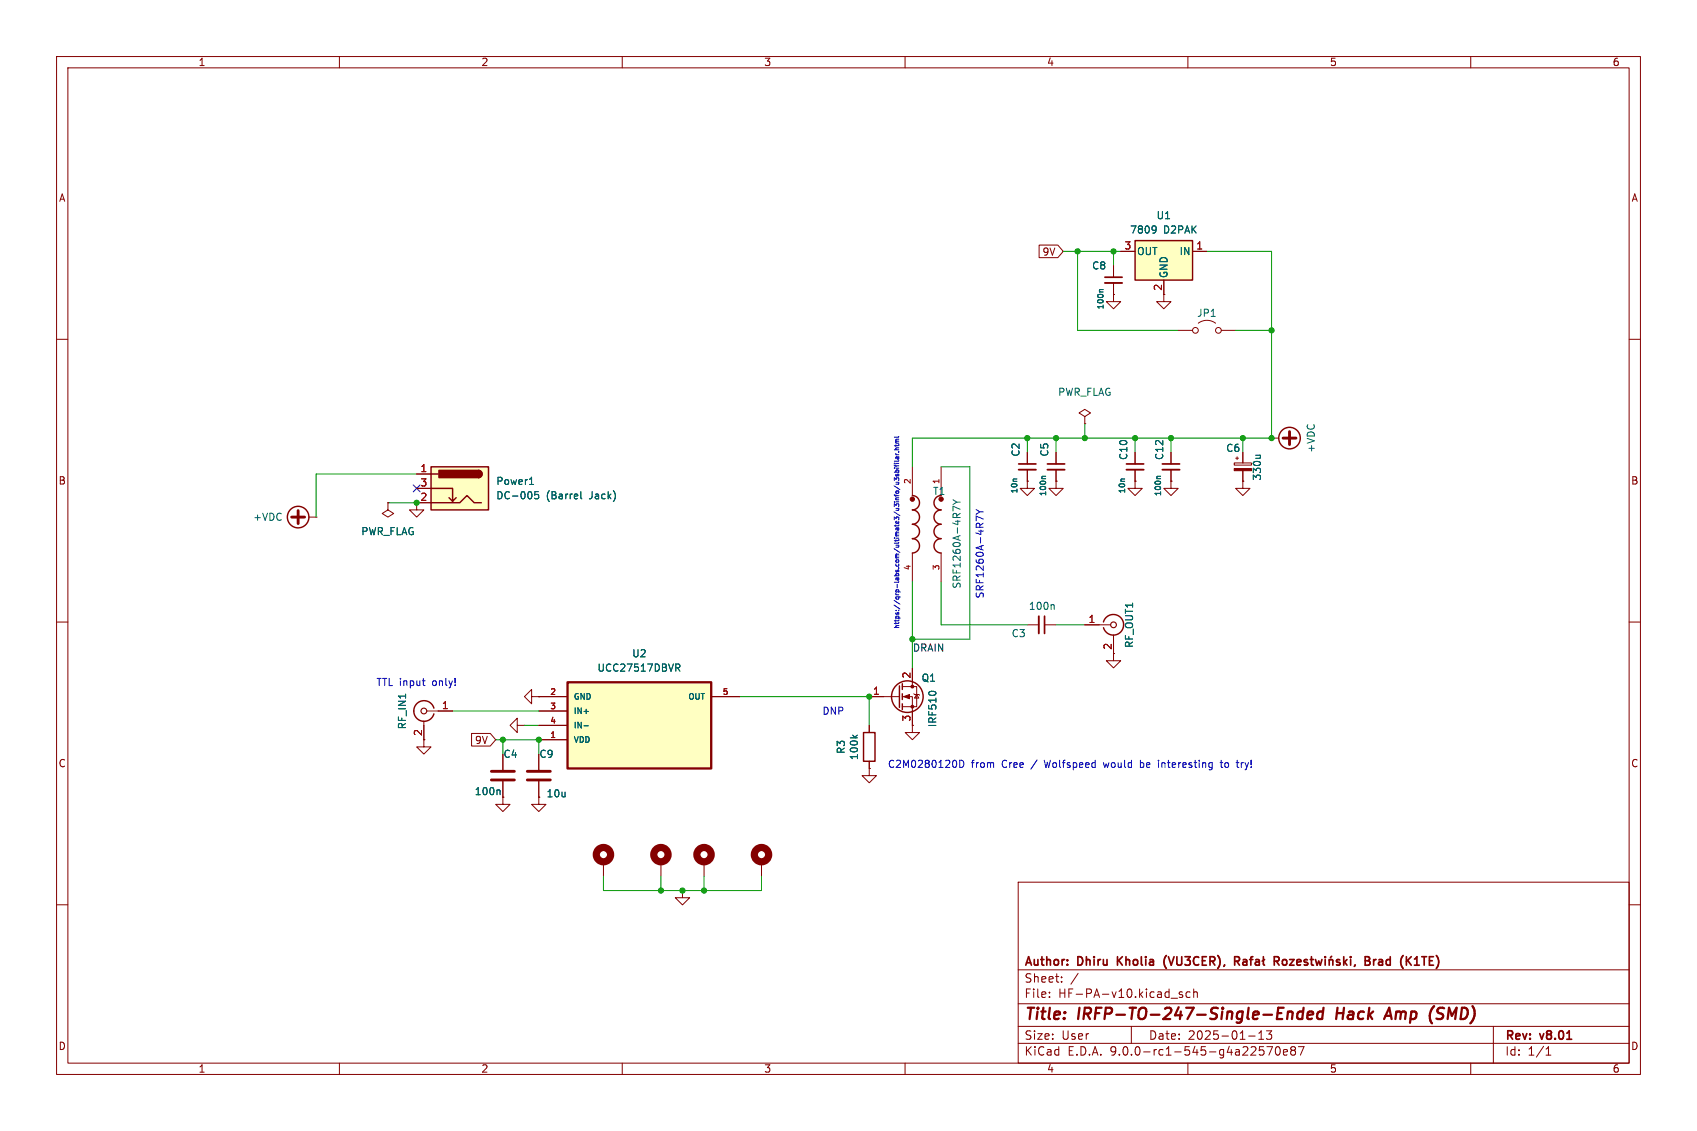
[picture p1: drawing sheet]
<svg xmlns="http://www.w3.org/2000/svg" width="300mm" height="200mm" viewBox="0 0 300 200" stroke-linecap="round" stroke-linejoin="round" font-family="sans-serif">
<g fill="none" stroke="#840000" stroke-width=".18">
<path d="M10 10h280v180h-280zM12 12h276v176h-276zM60 10v2M110 10v2M160 10v2M210 10v2M260 10v2M10 60h2M288 60h2M161.3 82.6v5M161.3 97.8v5.1M166.4 82.6v5"/>
<path d="M166.4 97.8v5.1M181.6 85.1v1.3h1.3l-1.3 1.2-1.3-1.2h1.3M181.6 85.1h.1M181.6 80v2M181.6 83.1v2M186.7 85.1v1.3h1.3l-1.3 1.2-1.3-1.2h1.3M186.7 85.1h.1M186.7 80v2M186.7 83.1v2M200.7 85.1v1.3h1.2l-1.2 1.2-1.3-1.2h1.3M200.7 85.1h.1M207 85.1v1.3h1.3l-1.3 1.2-1.3-1.2h1.3"/>
<path d="M207 85.1h.1M207 80v2M207 83.1v2M218.2 81.9h3v.3h-3zM218.4 81h.5M218.7 80.8v.5M219.7 85.1v1.3h1.3l-1.3 1.2-1.3-1.2h1.3M219.7 85.1h.1M219.7 80v1.9M219.7 83.2v1.9M10 110h2M161.3 118.1v3.3"/>
<path d="M181.6 110.5h2M184.7 110.5h2M191.8 110.5h4.5M196.8 112.3v4.5h-1.2l1.2 1.3 1.3-1.3h-1.3M288 110h2M74.9 127.5v3.3M75.4 125.7h4.6M91.4 128.3v-1.3l-1.2 1.3 1.2 1.2v-1.2h1.3M92.7 128.3h.1M153.7 135.9v1.3h1.2l-1.2 1.2-1.3-1.2h1.3M153.7 135.9h.1M153.7 128.3v1.2"/>
<path d="M153.7 134.6v1.3M153.7 123.2h5.3M159.5 121.4h2.6v3.6h-2.6M159.5 123.2h1.8v5.1M161.3 128.3v1.2h1.3l-1.3 1.3-1.3-1.3h1.3M161.3 128.3h.1M161.5 122.7l.2 .1h.7l.2 .1M162.1 122.8l.3 .6h-.7zM106.7 152.4v2.5M116.8 152.4v2.5M120.6 157.5v1.3h1.3l-1.3 1.2-1.2-1.2h1.2M120.6 157.5h.1"/>
<path d="M124.5 152.4v2.5M134.6 152.4v2.5M180 156h108v32h-108zM10 160h2M180 177.5h108M180 171.5h108M185.5 176.2v.2M185.5 175.5v.1M187.7 173.5v.2M187.7 172.8v.1M190.6 172.1l-1.3 1.9M207 176.5h1.2"/>
<path d="M209 175.5l-.3-.1-.2 .2v.2l.5 .2v.3h-.5M210.4 175.5l-.4-.1-.3 .3v.4l.1 .2h.6M211 175.5l.2-.1 .4 .1 .1 .9M211 174.9v1.5M288 160h2M60 188v2M110 188v2M160 188v2M180 184.5h108M180 181.5h108M200 181.5v3M210 188v2"/>
<path d="M220.7 183.2h1.2M222.5 183.8h.9M222.5 182.7l.5-.4v1.5M222.7 185.1h.7M222.8 185.7h.4l.3 .2-.2 .6-.5 .1M224 185.1h1l-.7 1.5M224.8 182.3l-.5 .6 .4 .1v.6l-.2 .2h-.4l-.2-.2M225.6 185.2l.2-.1a.81 .81 0 0 1 .6 .6 .81 .81 0 0 1-.3 .8l-.1 .1a.81 .81 0 0 1-.4-1.4zM226.9 186.1l.7-.2-.1-.2-.4-.1-.2 .2 .1 .7h.5M228.5 185.7l-.3-.3 .3-.3 .4 .1 .1 .2-.3 .3M228.5 185.7l-.3 .3v.4l.3 .2 .4-.1 .1-.2v-.4l-.3-.2M228.5 185.7h.2"/>
<path d="M229.5 185.1h1l-.6 1.5M260 188v2M264 181.5v6.5M273.3 186.6h.9M273.3 185.5l.4-.4v1.5"/>
</g>
<g fill="none" stroke="#840000" stroke-width=".4">
<path d="M227.7 179.1a.49 .49 0 0 1 .8 .1l-.1 1M227.7 178.9l-.2 1.3M230.4 179a.66 .66 0 0 0-1 .3l-.1 .5 .2 .3 .1 .1 .6-.1M230.5 178.2l-.3 2M231.1 179.5l1-.2v-.3l-.2-.1-.6 .1-.2 .9 .2 .3 .6-.1M233.9 179a.66 .66 0 0 0-1 .3l-.1 .5 .2 .3 .2 .1 .5-.1M234 178.2l-.3 2M236.5 178.2l-.3 2M244.9 179.6h1M253.5 177.9l-.1 .1M254.5 178.2l-.2 .1a.46 .46 0 0 0-.2 .5 .46 .46 0 0 0 .3 .4M244.7 180.2l.9-2 .4 2"/>
<path d="M253.9 180.1l.8 .1"/>
</g>
<g fill="none" stroke="#840000" stroke-width=".3">
<path d="M180.1 82h3M185.2 82h3M205.5 82h3M184.7 109v3M197.6 169.2v1.5M198.4 169.2l-.8 .8M206.2 169a1.72 1.72 0 0 0 0 2.3M218.3 170l.7-.1 .1-.2v-.4l-.3-.1h-.5v1.5M218.6 170l.5 .7M219.8 169.8h.5l.1 .9M220.4 170l-.5 .1a.29 .29 0 0 0-.2 .3 .29 .29 0 0 0 .2 .3l.5-.1M220.9 169.7h.6"/>
<path d="M221.5 169.2l-.4 .2v1.3M222 169.8h.6v.9M222.6 170l-.5 .1a.29 .29 0 0 0-.2 .3 .29 .29 0 0 0 .2 .3l.5-.1M223.3 169.2v1.3l.3 .2M223.6 169.7l-.5 .3M225.3 170l.7-.1 .1-.2v-.4l-.3-.1h-.5v1.5M225.6 170l.5 .7M226.8 169.8l.4-.1 .3 .3v.4l-.3 .3-.4-.1-.1-.2v-.4zM228 169.7h.8l-.8 1h.8M229.3 170.2l.7-.2-.1-.2-.4-.1-.2 .2v.7h.6M231.1 169.8l-.3-.1-.2 .2v.2l.5 .2v.3h-.5M231.6 169.7h.6"/>
<path d="M231.8 169.2v1.3l.4 .2M232.6 169.7l.2 1 .3-.7 .3 .7 .3-1M234.3 169.2v.1M234.3 169.7v1M235 169.8l.2-.1 .4 .1v.9M235 169.7v1M235.4 169.1l-.2 .2M236.8 169.8l-.3-.1-.2 .2v.2l.5 .2v.3h-.5M237.6 169.2v1.5M237.7 170.1l.4 .6M238.1 169.7l-.5 .6M238.8 169.2v.1"/>
<path d="M238.8 169.7v1M239.6 170.6l-.2 .3M241.3 169.2h.5l.3 .1v.3l-.3 .3a.4 .4 0 0 1 .4 .4 .4 .4 0 0 1-.3 .4h-.6zM241.3 169.9h.5M242.8 169.7v1M243.3 169.7l-.3 .1-.2 .2M243.9 169.7l-.1 .1M243.9 170.1a.29 .29 0 0 0-.2 .3 .29 .29 0 0 0 .2 .3M248.1 169h-.1M250.1 170.7h.8M250.1 169.6l.4-.4v1.5M251.3 169.2h.9"/>
<path d="M251.8 169.2v1.5M252.7 169.9h.5M253.4 169.2h-.7v1.5h.7M253.9 169a1.72 1.72 0 0 1 0 2.3"/>
</g>
<g fill="none" stroke="#840000" stroke-width=".25">
<path d="M161.3 87.6a1.27 1.27 0 0 1 1.3 1.3 1.27 1.27 0 0 1-1.3 1.3 1.27 1.27 0 0 1 1.3 1.2 1.27 1.27 0 0 1-1.3 1.3 1.27 1.27 0 0 1 1.3 1.3 1.27 1.27 0 0 1-1.3 1.3 1.27 1.27 0 0 1 1.3 1.2 1.27 1.27 0 0 1-1.3 1.3M166.4 87.6a1.27 1.27 0 0 0-1.3 1.3 1.27 1.27 0 0 0 1.3 1.3 1.27 1.27 0 0 0-1.3 1.2 1.27 1.27 0 0 0 1.3 1.3 1.27 1.27 0 0 0-1.3 1.3 1.27 1.27 0 0 0 1.3 1.3 1.27 1.27 0 0 0-1.3 1.2 1.27 1.27 0 0 0 1.3 1.3M195.1 110a1.82 1.82 0 0 1 2-1.3 1.82 1.82 0 0 1 1.5 1.8M198.6 110.5a1.81 1.81 0 0 1-1.5 1.8 1.81 1.81 0 0 1-2-1.3M76.7 125.2a1.81 1.81 0 0 0-2.8-.9 1.81 1.81 0 0 0 0 2.9 1.81 1.81 0 0 0 2.8-1M152.7 129.5h2v5.1h-2zM159 121.3v3.8M159.5 120.9v1M159.5 122.7v1M159.5 124.5v1"/>
<circle cx="160.4" cy="123.2" r="2.79"/>
</g>
<g fill="none" stroke="#840000" stroke-width=".2">
<circle cx="196.9" cy="110.5" r=".51"/>
<circle cx="74.9" cy="125.7" r=".51"/>
</g>
<path d="M180.1 83.1h3M185.2 83.1h3M205.5 83.1h3M183.6 109v3" fill="none" stroke="#840000" stroke-width=".33"/>
<path d="M168.5 88.4l.6 .4M169.1 88.8h.6M169.1 88.8l-.6 .4M169.7 90.1l-1.2-.6v.9M184.9 84.2h-.6l-.1 .3M205.2 84.2h-.5l-.2 .3M222 80.5h.8M222.7 80.5l.1 .2M186.2 106.9l.2 .2v.7M150.7 130l.5 .5M151.6 130l-.5 .4M164.3 122.4l.4-.2 .6 .2" fill="none" stroke="#006464" stroke-width=".18"/>
<g fill="#840000" stroke="#840000" stroke-width=".18">
<path d="M218.2 82.9h3v.3h-3z"/>
<path d="M159.8 123.2l1-.4v.8z"/>
<circle cx="166.4" cy="88.3" r=".38"/>
<circle cx="161.3" cy="88.3" r=".38"/>
<circle cx="161.3" cy="121.4" r=".25"/>
<circle cx="161.3" cy="125" r=".25"/>
</g>
<g fill="none" stroke="#840000" stroke-width="1.3">
<circle cx="106.7" cy="151.1" r="1.27"/>
<circle cx="116.8" cy="151.1" r="1.27"/>
<circle cx="124.5" cy="151.1" r="1.27"/>
<circle cx="134.6" cy="151.1" r="1.27"/>
</g>
<path d="M100.3 120.7h25.4v15.2h-25.4z" fill="#ffffc2"/>
<path d="M100.3 120.7h25.4v15.2h-25.4z" fill="none" stroke="#840000" stroke-width=".41"/>
<g fill="none" stroke="#840000" stroke-width=".18">
<path d="M208.3 58.4h2.5M211.8 57.2a2.54 2.54 0 0 1 3.1 0M215.9 58.4h2.5M191.8 73.7l1-.7-1-.6-1 .6 1 .7v1.2M191.8 74.9h.1M224.8 77.5h.1M224.8 77.5h1.3M54.6 91.4h1.3M55.9 91.4h.1M68.6 88.9v1.3l1 .6-1 .6-1-.6 1-.6M68.6 88.9h.1M200.7 80v2"/>
<path d="M200.7 83.1v2M74.9 130.8v1.3h1.3l-1.3 1.3-1.2-1.3h1.2M88.9 133.4v2.7M88.9 138.2v2.8M94 123.2v-1.3l-1.3 1.3 1.3 1.3v-1.3h1.2M95.2 123.2h.1M95.2 123.2h5.1M95.2 125.7h5.1M95.2 128.3h5.1M95.2 130.8h5.1M95.2 133.4v2.7M95.2 138.2v2.8"/>
<path d="M125.7 123.2h5.1M88.9 141v1.2h1.3l-1.3 1.3-1.3-1.3h1.3M88.9 141h.1M95.2 141v1.2h1.3l-1.3 1.3-1.2-1.3h1.2M95.2 141h.1"/>
<circle cx="211.3" cy="58.4" r=".51"/>
<circle cx="215.4" cy="58.4" r=".51"/>
</g>
<path d="M119.5 117.4h.5l.2 .3-.1 .3-.6 .1M119.8 118.1l.4 .6M88.2 139.7l.2 .2v.6M103.2 128.3h.8" fill="none" stroke="#006464" stroke-width=".18"/>
<path d="M199.1 82h3.1" fill="none" stroke="#840000" stroke-width=".3"/>
<path d="M199.1 83.1h3.1" fill="none" stroke="#840000" stroke-width=".33"/>
<path d="M226.8 77.5h2.3M228 76.3v2.3M51.6 91.4h2.2M52.7 90.3v2.3M86.9 136.4h4M86.9 137.9h4M93.2 136.4h4.1M93.2 137.9h4.1" fill="none" stroke="#840000" stroke-width=".51"/>
<g fill="none" stroke="#840000" stroke-width=".25">
<circle cx="228" cy="77.5" r="1.9"/>
<circle cx="52.7" cy="91.4" r="1.9"/>
</g>
<path d="M76.2 82.6h10.2v7.6h-10.2z" fill="#ffffc2"/>
<path d="M76.2 82.6h10.2v7.6h-10.2zM76.2 88.9h5.1l1.2-1.3 1.3 1.3h1.3M76.2 86.4h3.8v2.2l.6-.6M76.2 83.8h1.3M79.4 88l.6 .6M84.6 83.2a.64 .64 0 0 1 .6 .6 .64 .64 0 0 1-.6 .7" fill="none" stroke="#840000" stroke-width=".25"/>
<g fill="#840000" stroke="#840000" stroke-width=".25">
<path d="M84.6 83.2a.64 .64 0 0 1 .6 .6 .64 .64 0 0 1-.6 .7z"/>
<path d="M77.6 83.2h7v1.3h-7z"/>
</g>
<path d="M196.8 52.1v1.2h1.3l-1.3 1.3-1.2-1.3h1.2M196.8 52.1h.1M205.7 52.1v1.2h1.3l-1.3 1.3-1.2-1.3h1.2M73.7 83.8h2.5M73.7 86.4h2.5M76.2 88.9h-2.5v1.3h1.2l-1.2 1.2-1.3-1.2h1.3" fill="none" stroke="#840000" stroke-width=".18"/>
<path d="M93.6 85.7h.7M93.8 84.6l.2-.2v1.3M95.2 86.9h-.6l-.1 .6 .2-.1 .4 .1 .1 .2v.4l-.2 .1-.5-.1M102.7 86.9v1.1l.2 .2" fill="none" stroke="#006464" stroke-width=".18"/>
<path d="M200.7 42.5h10.1v7h-10.1z" fill="#ffffc2"/>
<path d="M200.7 42.5h10.1v7h-10.1z" fill="none" stroke="#840000" stroke-width=".25"/>
<g fill="none" stroke="#840000" stroke-width=".18">
<path d="M183.7 43.3h3.3l1 1.2-1 1.1h-3.3zM196.8 52.1h.1M196.8 47v2M196.8 50v2.1M198.1 44.5h2.6M205.7 49.5v2.6M210.8 44.5h2.6M68.6 88.9h.1M73.7 83.8h2.5M73.7 86.4h2.5M73.7 88.9h2.5M181.6 85.1h.1"/>
<path d="M181.6 80v2M181.6 83.1v2M186.7 85.1h.1M186.7 80v2M186.7 83.1v2M200.7 85.1h.1M200.7 80v2M200.7 83.1v2M207 85.1h.1M207 80v2M207 83.1v2M219.7 85.1h.1"/>
<path d="M219.7 80v1.9M219.7 83.2v1.9M161.3 118.1v2.6M191.8 110.5h2.5M196.8 113v2.6M74.9 128.3v2.5M77.5 125.7h2.5M83.4 129.7h3.3l.9 1.1-.9 1.1h-3.3zM88.9 133.4v2.7M88.9 138.2v2.8M95.2 123.2h.1M95.2 123.2h5.1"/>
<path d="M95.2 125.7h5.1M95.2 128.3h5.1M95.2 130.8h5.1M95.2 133.4v2.7M95.2 138.2v2.8M125.7 123.2h5.1M153.7 135.9h.1M153.7 128.3v1.2M153.7 134.6v1.3M153.7 123.2h2.5M161.3 128.3h.1M161.3 125.7v2.6"/>
<path d="M88.9 141h.1M95.2 141h.1"/>
</g>
<g fill="none" stroke="#006464" stroke-width=".18">
<path d="M204.1 39.9l.2 .2a1.03 1.03 0 0 1-.2 1.1M195 51.2h-.5l-.1 .3M204.4 40.5l-.3 .2M93.6 85.7h.7M93.8 84.6l.2-.2v1.3M95.2 86.9h-.6l-.1 .6 .2-.1 .4 .1 .1 .2v.4l-.2 .1-.5-.1M102.7 86.9v1.1l.2 .2M184.9 84.2h-.6l-.1 .3M205.2 84.2h-.5l-.2 .3M222 80.5h.8M222.7 80.5l.1 .2M119.5 117.4h.5l.2 .3-.1 .3-.6 .1"/>
<path d="M119.8 118.1l.4 .6M88.2 139.7l.2 .2v.6M103.2 128.3h.8M150.7 130l.5 .5M151.6 130l-.5 .4M164.3 122.4l.4-.2 .6 .2"/>
</g>
<path d="M195.3 49h3.1" fill="none" stroke="#840000" stroke-width=".3"/>
<path d="M195.3 50h3.1" fill="none" stroke="#840000" stroke-width=".33"/>
<g fill="none" stroke="#009600" stroke-width=".18">
<path d="M188 44.5h10.1M190.5 44.5v13.9h17.8M196.8 44.5v2.5M213.4 44.5h11.4v33h-63.5v5.1M218.4 58.4h6.4M181.6 77.5v2.5M186.7 77.5v2.5M191.8 74.9v2.6M200.7 77.5v2.5M207 77.5v2.5M219.7 77.5v2.5M68.6 88.9h5.1"/>
<path d="M73.7 83.8h-17.8v7.6M166.4 82.6h5v30.4h-10.1M161.3 102.9v15.2M166.4 102.9v7.6h15.2M186.7 110.5h5.1M80 125.7h15.2M87.6 130.8h7.6v2.6M88.9 130.8v2.6M92.7 128.3h2.5M130.8 123.2h22.9v5.1M106.7 154.9v2.6h27.9v-2.6M116.8 154.9v2.6"/>
<path d="M124.5 154.9v2.6"/>
</g>
<path d="M73.1 85.8l1.2 1.2M74.3 85.8l-1.2 1.2" fill="none" stroke="#000084" stroke-width=".18"/>
<g fill="none" stroke="#0000c2" stroke-width=".18">
<path d="M158.1 79.5h.8M158.4 78.6v.3M158.4 78.4h.5M158.5 78l-.1 .1v.3M158.5 78h.4M158.8 79.9h.1M158.9 78.6l-.1 .2h-.7M158.9 77.7h-.5l.1 .3M158.9 79.2h-.5v.3M158.9 77.2l-.1 .1h-.7M158.1 82.2l.1 .2h.7M158.1 83.5h.8"/>
<path d="M158.1 82.8h.1M158.1 81.9h.1M158.4 85.3h.5M158.4 80.2l.1 .2M158.4 82.2v.3M158.4 82.8h.5M158.4 81.9h.5M158.4 80.4h.5M158.4 83.9l.1 .3 .2-.3h.2v.3M158.6 80.8l.1 .4 .2-.1v-.3M158.8 85.3l.1 .3h-.5M158.8 84.5h-.3l-.1 .3-.3-.3v.5"/>
<path d="M158.8 84.5l.1 .1M158.8 83.2h-.4v.3M158.8 83.2h.1M158.9 83.2v.3M158.9 84.6l-.1 .4M158.9 80.8h-.5v.3M158.9 81.4l-.1 .2h-.7M172.6 90.1l.6 .4M173.2 90.5h.6M173.2 90.5l-.6 .4M173.8 91.8l-1.2-.6v.9M74.7 120.4h.4"/>
<path d="M74.9 121.2h.2M169.7 134.4a.64 .64 0 0 1 .7 .7 .64 .64 0 0 1-.7 .6zM195.1 134.9l.2 .8M201.6 135.7h.4M201.6 134.4v1.3M202 134.9h-.4M215.7 134.9h.5M215.9 134.4v1.1l.3 .2M219.4 134.9v.8M219.6 134.9l-.2 .2"/>
</g>
<g fill="#009600" stroke="#009600" stroke-width=".18">
<circle cx="181.6" cy="77.5" r=".46"/>
<circle cx="153.7" cy="123.2" r=".46"/>
<circle cx="116.8" cy="157.5" r=".46"/>
<circle cx="161.3" cy="113" r=".46"/>
<circle cx="124.5" cy="157.5" r=".46"/>
<circle cx="120.6" cy="157.5" r=".46"/>
<circle cx="186.7" cy="77.5" r=".46"/>
<circle cx="191.8" cy="77.5" r=".46"/>
<circle cx="200.7" cy="77.5" r=".46"/>
<circle cx="219.7" cy="77.5" r=".46"/>
<circle cx="207" cy="77.5" r=".46"/>
<circle cx="224.8" cy="77.5" r=".46"/>
<circle cx="190.5" cy="44.5" r=".46"/>
<circle cx="224.8" cy="58.4" r=".46"/>
<circle cx="196.8" cy="44.5" r=".46"/>
<circle cx="73.7" cy="88.9" r=".46"/>
<circle cx="95.2" cy="130.8" r=".46"/>
<circle cx="88.9" cy="130.8" r=".46"/>
</g>
<g font-size="2.8" fill="#840000">
<text x="181" y="180.9">Title:</text>
<text x="190.7" y="180.9">IRFP-TO-247-Single-Ended</text>
<text x="237.1" y="180.9">Hack</text>
<text x="246.6" y="180.9">Amp</text>
<text x="255.2" y="180.9">(SMD)</text>
</g>
<g font-size="2.1" fill="#840000">
<text x="181" y="174">Sheet:</text>
<text x="181" y="171.2">Author:</text>
<text x="190.6" y="171.2">Dhiru</text>
<text x="198.2" y="171.2">Kholia</text>
<text x="207" y="171.2">(VU3CER),</text>
<text x="244.4" y="171.2">Brad</text>
<text x="181" y="176.7">File:</text>
<text x="187.1" y="176.7">HF-PA-v10.kicad_sch</text>
<text x="181" y="184.1">Size:</text>
<text x="187.7" y="184.1">User</text>
<text x="203" y="184.1">Date:</text>
<text x="210" y="184.1">2025-01-13</text>
<text x="266" y="184.3">Rev:</text>
<text x="272.4" y="184.3">v8.01</text>
<text x="181" y="186.9">KiCad</text>
<text x="188.7" y="186.9">E.D.A.</text>
<text x="196.3" y="186.9">9.0.0-rc1-545-g4a22570e87</text>
<text x="266" y="186.9">Id:</text>
<text x="270.1" y="186.9">1/1</text>
</g>
<g font-size="1.8" fill="#840000">
<text x="35" y="11.9">1</text>
<text x="85" y="11.9">2</text>
<text x="135" y="11.9">3</text>
<text x="185" y="11.9">4</text>
<text x="235" y="11.9">5</text>
<text x="285" y="11.9">6</text>
<text x="10.3" y="35.9">A</text>
<text x="288.3" y="35.9">A</text>
<text x="184.2" y="45.4">9V</text>
<text x="205.5" y="51.5" transform="rotate(-90 205.5 51.5)">2</text>
<text x="10.3" y="85.9">B</text>
<text x="288.3" y="85.9">B</text>
<text x="83.9" y="131.8">9V</text>
<text x="10.3" y="135.9">C</text>
<text x="288.3" y="135.9">C</text>
<text x="10.3" y="185.9">D</text>
<text x="288.3" y="185.9">D</text>
<text x="35" y="189.9">1</text>
<text x="85" y="189.9">2</text>
<text x="135" y="189.9">3</text>
<text x="185" y="189.9">4</text>
<text x="235" y="189.9">5</text>
<text x="285" y="189.9">6</text>
</g>
<g font-size="1.8" fill="#006464">
<text x="199.7" y="41.5">7809</text>
<text x="204.4" y="39">U1</text>
<text x="205.7" y="41.5">D2PAK</text>
<text x="193" y="47.9">C8</text>
<text x="200.9" y="45.3">OUT</text>
<text x="208.4" y="45.3">IN</text>
<text x="206.6" y="49.3" transform="rotate(-90 206.6 49.3)">GND</text>
<text x="211.5" y="56.2">JP1</text>
<text x="187" y="70.2">PWR_FLAG</text>
<text x="180.4" y="80.8" transform="rotate(-90 180.4 80.8)">C2</text>
<text x="185.5" y="80.8" transform="rotate(-90 185.5 80.8)">C5</text>
<text x="199.5" y="81.4" transform="rotate(-90 199.5 81.4)">C10</text>
<text x="205.8" y="81.4" transform="rotate(-90 205.8 81.4)">C12</text>
<text x="216.7" y="80.1">C6</text>
<text x="232.6" y="80.2" transform="rotate(-90 232.6 80.2)">+VDC</text>
<text x="87.6" y="86">Power1</text>
<text x="87.6" y="88.5">DC-005</text>
<text x="96.6" y="88.5">(Barrel</text>
<text x="104.3" y="88.5">Jack)</text>
<text x="164.9" y="87.7">T1</text>
<text x="223.1" y="85.1" transform="rotate(-90 223.1 85.1)">330u</text>
<text x="44.6" y="92.3">+VDC</text>
<text x="63.8" y="94.8">PWR_FLAG</text>
<text x="170" y="104.2" transform="rotate(-90 170 104.2)">SRF1260A-4R7Y</text>
<text x="178.7" y="112.9">C3</text>
<text x="181.8" y="108.1">100n</text>
<text x="105.5" y="119">UCC27517DBVR</text>
<text x="111.7" y="116.4">U2</text>
<text x="200.5" y="114.7" transform="rotate(-90 200.5 114.7)">RF_OUT1</text>
<text x="162.8" y="120.8">Q1</text>
<text x="72" y="129.1" transform="rotate(-90 72 129.1)">RF_IN1</text>
<text x="165.7" y="128.7" transform="rotate(-90 165.7 128.7)">IRF510</text>
<text x="88.9" y="134.2">C4</text>
<text x="95.3" y="134.2">C9</text>
<text x="149.6" y="133.4" transform="rotate(-90 149.6 133.4)">R3</text>
<text x="151.9" y="134.5" transform="rotate(-90 151.9 134.5)">100k</text>
<text x="83.8" y="140.8">100n</text>
<text x="96.5" y="141.2">10u</text>
</g>
<g font-size="1.8" fill="#a90000">
<text x="198.7" y="44.2">3</text>
<text x="211.4" y="44.2">1</text>
<text x="74.2" y="83.6">1</text>
<text x="74.2" y="86.1">3</text>
<text x="74.2" y="88.6">2</text>
<text x="192.3" y="110.2">1</text>
<text x="196.6" y="115" transform="rotate(-90 196.6 115)">2</text>
<text x="78" y="125.5">1</text>
<text x="154.2" y="122.9">1</text>
<text x="161" y="120.1" transform="rotate(-90 161 120.1)">2</text>
<text x="74.7" y="130.2" transform="rotate(-90 74.7 130.2)">2</text>
<text x="161" y="127.7" transform="rotate(-90 161 127.7)">3</text>
</g>
<g font-size="1.8" fill="#0000c2">
<text x="174" y="105.9" transform="rotate(-90 174 105.9)">SRF1260A-4R7Y</text>
<text x="66.5" y="121.5">TTL input</text>
<text x="76.5" y="121.5">only!</text>
<text x="145.3" y="126.6">DNP</text>
<text x="156.9" y="136">C2M0280120D</text>
<text x="171.7" y="136">from</text>
<text x="177.2" y="136">Cree</text>
<text x="182.6" y="136">/</text>
<text x="185.1" y="136">Wolfspeed</text>
<text x="195.8" y="136">would</text>
<text x="202.4" y="136">be</text>
<text x="205.8" y="136">interesting</text>
<text x="217.1" y="136">to</text>
<text x="220.1" y="136">try!</text>
</g>
<text font-size="1.8" fill="#0f0f0f" x="161.3" y="115.3">DRAIN</text>
<g font-size="1.4" fill="#006464">
<text x="195.3" y="54.8" transform="rotate(-90 195.3 54.8)">100n</text>
<text x="180" y="87.4" transform="rotate(-90 180 87.4)">10n</text>
<text x="185.1" y="87.8" transform="rotate(-90 185.1 87.8)">100n</text>
<text x="199.1" y="87.4" transform="rotate(-90 199.1 87.4)">10n</text>
<text x="205.4" y="87.8" transform="rotate(-90 205.4 87.8)">100n</text>
<text x="101.3" y="123.9">GND</text>
<text x="121.6" y="123.9">OUT</text>
<text x="101.3" y="126.5">IN+</text>
<text x="101.3" y="129">IN-</text>
<text x="101.3" y="131.5">VDD</text>
</g>
<g font-size="1.4" fill="#a90000">
<text x="161" y="85.7" transform="rotate(-90 161 85.7)">2</text>
<text x="166.1" y="85.7" transform="rotate(-90 166.1 85.7)">1</text>
<text x="161" y="100.9" transform="rotate(-90 161 100.9)">4</text>
<text x="166.1" y="100.9" transform="rotate(-90 166.1 100.9)">3</text>
<text x="97.2" y="122.9">2</text>
<text x="97.2" y="125.5">3</text>
<text x="127.7" y="122.9">5</text>
<text x="97.2" y="128">4</text>
<text x="97.2" y="130.6">1</text>
</g>
<text font-size="1.1" fill="#0000c2" x="159" y="111.3" transform="rotate(-90 159 111.3)">https://qrp-labs.com/ultimate3/u3info/u3sbifilar.html</text>
</svg>
